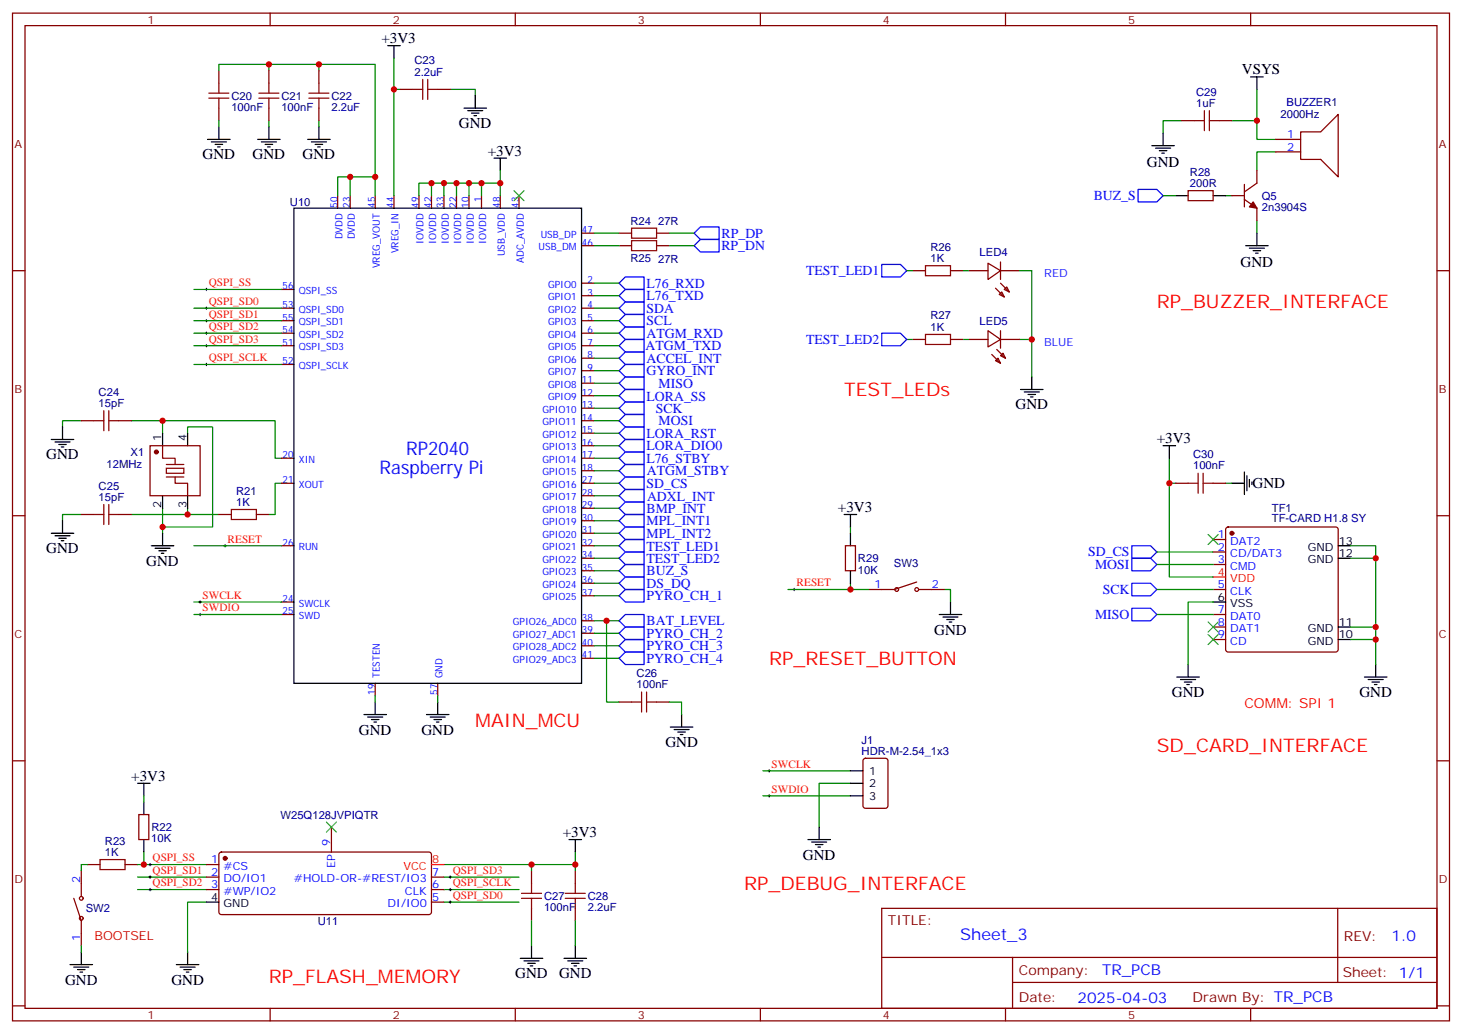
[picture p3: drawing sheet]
<svg xmlns="http://www.w3.org/2000/svg" width="412mm" height="292mm" viewBox="0 0 412 292" stroke-linecap="round" stroke-linejoin="round" font-family="sans-serif">
<g fill="none" stroke="#870000" stroke-width=".35">
<path d="M3.5 3.7h405.4v284.3h-405.4zM7.1 7.2h398.2v277.3h-398.2zM61.7 19.9v3.6M75.8 19.9v3.6M76.2 3.7v3.5M90 19.9v3.6M145.3 3.7v3.5M214.5 3.7v3.5M283.6 3.7v3.5M352.8 3.7v3.5M61.7 30.5v3.5M75.8 30.5v3.5"/>
<path d="M90 30.5v3.5M112.9 25.2h3.5M123.5 25.2h3.5M333.4 34h3.5M344 34h3.5M359.8 39.3h7.1M366.9 37.2h5.6l5-4.9v17.6l-5-4.9h-5.6zM95.2 55.2v3.5M98.8 55.2v3.5M105.8 55.2v3.5M111.1 55.2v3.5M118.2 55.2v3.5"/>
<path d="M121.7 55.2v3.5M125.2 55.2v3.5M128.8 55.2v3.5M132.3 55.2v3.5M135.8 55.2v3.5M141.1 55.2v3.5M146.4 55.2v3.5M335.1 53.8h7.1v2.8h-7.1zM347.5 55.2h3.5M351 56.3l3.5 2.4v3.6M351 52v6.4M354.5 48.2v3.5l-3.5 2.5"/>
<path d="M359.8 42.9h7.1M3.5 76.4h3.6M164 65.8h3.6M164 69.3h3.6M164 79.9h3.6M174.6 65.8h3.6M174.6 69.3h3.6M185.2 65.8h3.5M185.2 69.3h3.5M257.5 76.4h3.6M268.1 76.4h3.5M273.4 76.4h5.3"/>
<path d="M278.7 74.3l3.5 2.1-3.5 2.4zM282.2 76.4h5.3M282.2 73.9v4.9M282.2 79.9l2.5 2.5M405.3 76.4h3.6M79.4 97.5h3.5M79.4 94h3.5M79.4 81.7h3.5M79.4 90.5h3.5M79.4 87h3.5M164 97.5h3.6M164 94h3.6"/>
<path d="M164 90.5h3.6M164 87h3.6M164 83.4h3.6M257.5 95.8h3.6M268.1 95.8h3.5M273.4 95.8h5.3M278.7 93.3l3.5 2.5-3.5 2.1zM280.8 81.3l2.5 2.5M281.2 98.6l2.4 2.5M281.9 83.1l.7-.7 .7 1.4zM282.2 93.3v4.9M282.2 95.8h5.3"/>
<path d="M283.3 81.7l.7-.7 .7 1.4zM22.9 118.7h3.6M33.5 118.7h3.5M79.4 102.8h3.5M164 118.7h3.6M164 104.6h3.6M164 101.1h3.6M164 115.2h3.6M164 111.7h3.6M164 108.1h3.6M279.8 100l2.4 2.5M280.8 101.8l.7-.7 .7 1.4z"/>
<path d="M282.2 100.4l.7-.7 .7 1.4zM42.3 125.8h14.1v14.1h-14.1zM45.9 125.8v3.5h3.5v1.8M46.9 132.1h5v1.4h-5zM49.4 134.6v1.7h3.5v3.6M79.4 136.3h3.5M79.4 129.3h3.5M164 139.9h3.6M164 136.3h3.6M164 129.3h3.6M164 132.8h3.6M164 125.8h3.6"/>
<path d="M164 122.2h3.6M331.6 136.3h3.5M342.2 136.3h3.5M3.5 145.5h3.6M22.9 145.2h3.6M33.5 145.2h3.5M61.7 145.2h3.6M72.3 145.2h3.5M79.4 154h3.5M164 157.5h3.6M164 154h3.6M164 150.5h3.6"/>
<path d="M164 146.9h3.6M164 143.4h3.6M238.5 154h2.8v7h-2.8zM342.2 152.2h3.5M342.2 155.8h3.5M342.2 159.3h3.5M346 148.9l.4-.2h30.4l.5 .2 .2 .5v33.9l-.3 .5-.4 .2h-30.4l-.5-.3-.2-.4v-33.9zM405.3 145.5h3.6M79.4 173.4h3.5M79.4 169.9h3.5M164 178.7h3.6M164 175.2h3.6"/>
<path d="M164 168.1h3.6M164 164.6h3.6M164 161h3.6M258.6 164.2l-6.4 2.1h-7M259.3 166.3h7M342.2 173.4h3.5M342.2 166.3h3.5M342.2 176.9h3.5M105.8 192.8v3.5M123.5 192.8v3.5M164 185.7h3.6M164 182.2h3.6"/>
<path d="M174.6 198.1h3.6M185.2 198.1h3.5M342.2 180.4h3.5M3.5 214.7h3.6M243.7 214.2l.4-.2h5.7l.6 .4 .1 13-.5 .6-5.9 .1-.6-.5-.1-12.9zM405.3 214.7h3.6M39.2 229.8h2.8v7.1h-2.8zM93.5 233.4v7M20.8 253.5l2.1 6.3v7.1M22.9 245.7v7.1M24.7 243.9h3.5M35.3 243.9h3.5"/>
<path d="M58.2 243.9h3.5M58.2 247.5h3.5M58.2 251h3.5M62 240.6l.4-.2 58.9 .1 .4 .6-.1 16.5-.6 .5-58.8-.1-.5-.6v-16.3zM121.7 247.5h3.5M121.7 251h3.5M121.7 254.5h3.5M149.9 245.7v3.5M149.9 256.3v3.5M162.3 245.7v3.5M162.3 256.3v3.5M248.7 256.3h156.6v28.2h-156.6z"/>
<path d="M377.3 256.3v20.9M248.7 270.1h156.5M285.6 277.2h119.6M285.6 270.1v14.2M3.5 283.8h3.6M76.2 284.5v3.5M145.3 284.5v3.5M214.5 284.5v3.5M283.6 284.5v3.5M352.8 284.5v3.5M405.3 283.8h3.6"/>
<circle cx="252.9" cy="166.3" r=".53"/>
<circle cx="258.6" cy="166.3" r=".53"/>
<circle cx="22.9" cy="253.5" r=".53"/>
<circle cx="22.9" cy="259.1" r=".53"/>
</g>
<g fill="none" stroke="#000" stroke-width=".28">
<path d="M57.9 97.5h.7M57.9 94h.7M57.9 90.5h.7M57.9 87h.7M57.9 81.7h.7M58.2 81.3v.7M58.2 86.6v.7M58.2 90.1v.7M58.2 93.7v.7M58.2 97.2v.7M57.9 102.8h.7M58.2 102.5v.7"/>
<path d="M63.1 154h.8M63.5 153.6v.7M56.1 169.9h.7M56.1 173.4h.7M56.4 169.5v.7M56.4 173v.7M223.7 166.3h.7M224 166v.7M216.6 217.5h.7M217 217.1v.7M216.6 224.5h.7M217 224.2v.7"/>
<path d="M42 243.9h.7M42 247.5h.7M42 251h.7M42.3 243.6v.7M42.3 247.1v.7M42.3 250.6v.8M126.6 247.5h.8M126.6 251h.8M126.6 254.5h.8M127 247.1v.7M127 250.6v.8M127 254.2v.7"/>
</g>
<g fill="none" stroke="#008700" stroke-width=".35">
<path d="M61.7 19.9v-1.7h44.1v37M75.8 18.2v1.7M90 18.2v1.7M111.1 16.4v8.8h1.8M61.7 34v1.8M75.8 34v1.8M90 34v1.8M111.1 25.2v30M127 25.2h7.1v1.8M333.4 34h-5.3v3.6M347.5 34h7M354.5 25.2v14.1h5.3"/>
<path d="M98.8 49.9h-3.6v5.3M105.8 49.9h-7v5.3M118.2 55.2v-3.5h22.9v3.5M121.7 51.7v3.5M125.2 51.7v3.5M128.8 51.7v3.5M132.3 51.7v3.5M135.8 51.7v3.5M141.1 48.2v3.5M328.1 55.2h3.5M345.7 55.2h1.8M359.8 42.9h-5.3v5.3"/>
<path d="M167.6 69.3h7M167.6 65.8h7M167.6 79.9h7M188.7 69.3h7.1M188.7 65.8h7.1M255.8 76.4h1.7M271.6 76.4h1.8M287.5 76.4h3.5v19.4M354.5 62.3v3.5M54.7 97.5h24.7M54.7 94h24.7M54.7 90.5h24.7"/>
<path d="M54.7 87h24.7M54.7 81.7h24.7M167.6 97.5h7M167.6 94h7M167.6 90.5h7M167.6 87h7M167.6 83.4h7M255.8 95.8h1.7M271.6 95.8h1.8M287.5 95.8h3.5v10.6M22.9 118.7h-5.3v1.8M37 118.7h8.9"/>
<path d="M54.7 102.8h24.7M167.6 118.7h7M167.6 115.2h7M167.6 108.1h7M167.6 111.7h7M167.6 101.1h7M167.6 104.6h7M45.9 122.2v-3.5h31.7v10.6h1.8M52.9 122.2v-1.7h7.1v28.2h-14.1v-5.3M79.4 136.3h-1.8v8.9h-1.8M167.6 122.2h7M167.6 125.8h7"/>
<path d="M167.6 129.3h7M167.6 132.8h7M167.6 136.3h7M167.6 139.9h7M329.8 129.3v33.5h12.4M329.8 136.3h1.8M345.7 136.3h1.8M22.9 145.2h-5.3v1.7M45.9 148.7v1.8M52.9 143.4v1.8h-15.9M52.9 145.2h8.8M54.7 154h24.7"/>
<path d="M167.6 154h7M167.6 157.5h7M167.6 146.9h7M167.6 143.4h7M167.6 150.5h7M239.9 148.7v1.8M326.3 155.8h15.9M326.3 159.3h15.9M381 154h7.1v33.5M381 157.5h7.1M54.7 169.9h24.7M54.7 173.4h24.7"/>
<path d="M167.6 178.7h7M167.6 168.1h7M167.6 175.2h7M167.6 164.6h7M167.6 161h7M171.1 175.2v22.9h3.5M222.2 166.3h17.7M239.9 164.6v1.7h5.3M266.3 166.3h1.8v3.6M326.3 173.4h15.9M326.3 166.3h15.9M342.2 169.9h-7.1v17.6"/>
<path d="M381 176.9h7.1M105.8 196.3v1.8M123.5 196.3v1.8M167.6 182.2h7M167.6 185.7h7M188.7 198.1h3.6v3.5M381 180.4h7.1M215.2 217.5h24.7M40.6 224.5v1.8M215.2 224.5h24.7M239.9 221h-8.8v12.4M24.7 243.9h-1.8v1.8"/>
<path d="M38.8 243.9h1.8M38.8 247.5h19.4M38.8 251h19.4M40.6 240.4v3.5h17.6M58.2 254.5h-5.3v14.1M125.2 243.9h37.1M125.2 247.5h21.2M125.2 251h21.2M125.2 254.5h21.2M149.9 243.9v1.8M149.9 259.8v7.1M162.3 240.4v5.3"/>
<path d="M162.3 259.8v7.1M22.9 266.9v1.7"/>
</g>
<g fill="none" stroke="#000" stroke-width=".35">
<path d="M109.4 12.9h3.5M111.1 12.9v3.5M58.6 39.3h6.3M61.7 35.8v3.5M72.7 39.3h6.3M75.8 35.8v3.5M86.8 39.3h6.3M90 35.8v3.5M130.9 30.5h6.3M131.9 31.2h4.3M133 31.9h2.1M133.7 32.6h.7"/>
<path d="M134.1 27v3.5M328.1 37.6v3.5M352.8 21.7h3.5M354.5 21.7v3.5M59.6 40h4.3M60.7 40.7h2.1M61.4 41.5h.7M73.7 40h4.3M74.8 40.7h2.1M75.5 41.5h.7M82.9 58.7h81.1v134.1h-81.1zM87.8 40h4.3"/>
<path d="M88.9 40.7h2.1M89.6 41.5h.7M139.3 44.6h3.6M141.1 44.6v3.6M324.9 41.1h6.4M326 41.8h4.2M327 42.5h2.1M327.7 43.2h.7M331.6 55.2h3.5M342.2 55.2h3.5M351.4 69.3h6.3M352.4 70h4.3"/>
<path d="M353.5 70.7h2.1M354.2 71.4h.7M354.5 65.8v3.5M287.9 109.9h6.3M288.9 110.6h4.3M290 111.3h2.1M290.7 112h.7M291 106.4v3.5M14.5 124h6.3M15.5 124.7h4.3M16.6 125.4h2.1M17.3 126.1h.7"/>
<path d="M17.6 120.5v3.5M45.9 122.2v3.6M45.9 139.9v3.5M52.9 122.2v3.6M52.9 139.9v3.5M328.1 125.8h3.5M329.8 125.8v3.5M347.5 136.3h3.5M351 133.2v6.3M351.7 134.2v4.3M352.4 135.3v2.1M353.1 136v.7"/>
<path d="M14.5 150.5h6.3M15.5 151.2h4.3M16.6 151.9h2.1M17.3 152.6h.7M17.6 146.9v3.6M42.7 154h6.3M43.7 154.7h4.3M44.8 155.4h2.1M45.5 156.1h.7M45.9 150.5v3.5M238.1 145.2h3.6M239.9 145.2v3.5"/>
<path d="M239.9 150.5v3.5M377.5 154h3.5M377.5 157.5h3.5M239.9 161v3.6M264.9 173.4h6.4M266 174.1h4.2M267.1 174.8h2.1M267.8 175.5h.7M268.1 169.9v3.5M342.2 169.9h3.5M377.5 176.9h3.5M105.8 198.1v3.5"/>
<path d="M123.5 198.1v3.5M332 191h6.3M333 191.7h4.3M334.1 192.4h2.1M334.8 193.1h.7M335.1 187.5v3.5M377.5 180.4h3.5M384.9 191h6.3M385.9 191.7h4.3M387 192.4h2.1M387.7 193.1h.7M388.1 187.5v3.5"/>
<path d="M102.7 201.6h6.3M103.7 202.3h4.2M104.8 203h2.1M105.5 203.7h.7M120.3 201.6h6.3M121.4 202.3h4.2M122.4 203h2.1M123.1 203.7h.7M189.1 205.1h6.3M190.1 205.8h4.3M191.2 206.6h2.1M191.9 207.3h.7"/>
<path d="M192.3 201.6v3.5M239.9 217.5h3.5M38.8 221h3.5M40.6 221v3.5M40.6 226.3v3.5M40.6 236.9v3.5M160.5 236.9h3.5M162.3 236.9v3.5M227.9 236.9h6.3M229 237.6h4.2M230 238.3h2.1M230.7 239h.7"/>
<path d="M231.1 233.4v3.5M239.9 224.5h3.5M239.9 221h3.5M58.2 254.5h3.5M19.8 272.2h6.3M20.8 272.9h4.2M21.9 273.6h2.1M22.6 274.3h.7M22.9 268.6v3.6M49.7 272.2h6.4M50.8 272.9h4.2M51.9 273.6h2.1"/>
<path d="M52.6 274.3h.7M52.9 268.6v3.6M146.8 270.4h6.3M147.8 271.1h4.2M148.9 271.8h2.1M149.6 272.5h.7M149.9 266.9v3.5M159.1 270.4h6.4M160.2 271.1h4.2M161.2 271.8h2.1M161.9 272.5h.7M162.3 266.9v3.5"/>
</g>
<g fill="none" stroke="#a10000" stroke-width=".35">
<path d="M58.9 27.7h5.7M58.9 26.3h5.7M61.7 23.5v2.8M61.7 27.7v2.8M73 27.7h5.7M73 26.3h5.7M75.8 23.5v2.8M75.8 27.7v2.8M87.1 27.7h5.7M87.1 26.3h5.7M90 23.5v2.8M90 27.7v2.8"/>
<path d="M116.4 25.2h2.8M119.2 22.4v5.6M120.6 25.2h2.9M120.6 22.4v5.6M336.9 34h2.8M339.7 31.2v5.7M341.1 31.2v5.7M341.1 34h2.9M178.2 67.9h7v2.8h-7zM178.2 64.4h7v2.8h-7zM261.1 75h7v2.8h-7zM261.1 94.4h7v2.8h-7z"/>
<path d="M26.5 118.7h2.8M29.3 115.9v5.6M30.7 115.9v5.6M30.7 118.7h2.8M335.1 136.3h2.9M338 133.5v5.7M339.4 133.5v5.7M339.4 136.3h2.8M26.5 145.2h2.8M29.3 142.3v5.7M30.7 145.2h2.8M30.7 142.3v5.7"/>
<path d="M65.3 143.8h7v2.8h-7zM178.2 198.1h2.8M181 195.3v5.6M182.4 195.3v5.6M182.4 198.1h2.8M28.2 242.5h7.1v2.9h-7.1zM147.1 253.5h5.7M147.1 252.1h5.7M149.9 249.2v2.9M149.9 253.5v2.8M159.5 253.5h5.6M159.5 252.1h5.6"/>
<path d="M162.3 249.2v2.9M162.3 253.5v2.8"/>
</g>
<g fill="#870000" stroke="#870000" stroke-width=".35">
<path d="M353.5 57l1 1.7-2.1-.3z"/>
<circle cx="44.1" cy="127.5" r=".53"/>
<circle cx="63.5" cy="242.2" r=".53"/>
<circle cx="347.5" cy="150.5" r=".53"/>
</g>
<path d="M46.9 131.1h5M46.9 134.6h5" fill="none" stroke="#871200" stroke-width=".35"/>
<path d="M145 53.8l2.8 2.8M147.8 53.8l-2.8 2.8M340.8 150.8l2.8 2.8M343.6 150.8l-2.8 2.8M340.8 175.5l2.8 2.8M340.8 179l2.8 2.9M343.6 175.5l-2.8 2.8M343.6 179l-2.8 2.9M92.1 232l2.8 2.8M94.9 232l-2.8 2.8" fill="none" stroke="#3c3" stroke-width=".35"/>
<g fill="none" stroke="#00f" stroke-width=".35">
<path d="M321 53.4h5.3l1.8 1.8-1.8 1.8h-5.3zM174.6 79.9l1.8-1.8h5.3v3.6h-5.3zM195.8 69.3l1.8-1.7h5.2v3.5h-5.2zM195.8 65.8l1.8-1.8h5.2v3.6h-5.2zM248.7 74.6h5.3l1.8 1.8-1.8 1.7h-5.3zM174.6 90.5l1.8-1.8h5.3v3.6h-5.3zM174.6 87l1.8-1.8h5.3v3.5h-5.3zM174.6 83.4l1.8-1.7h5.3v3.5h-5.3zM174.6 97.5l1.8-1.7h5.3v3.5h-5.3zM174.6 94l1.8-1.7h5.3v3.5h-5.3zM248.7 94h5.3l1.8 1.8-1.8 1.7h-5.3zM174.6 108.1l1.8-1.7h5.3v3.5h-5.3z"/>
<path d="M174.6 118.7l1.8-1.8h5.3v3.6h-5.3zM174.6 115.2l1.8-1.8h5.3v3.5h-5.3zM174.6 111.7l1.8-1.8h5.3v3.5h-5.3zM174.6 104.6l1.8-1.8h5.3v3.6h-5.3zM174.6 101.1l1.8-1.8h5.3v3.5h-5.3zM174.6 136.3l1.8-1.7h5.3v3.5h-5.3zM174.6 122.2l1.8-1.7h5.3v3.5h-5.3zM174.6 125.8l1.8-1.8h5.3v3.5h-5.3zM174.6 129.3l1.8-1.8h5.3v3.6h-5.3zM174.6 132.8l1.8-1.7h5.3v3.5h-5.3zM174.6 139.9l1.8-1.8h5.3v3.5h-5.3zM174.6 154l1.8-1.8h5.3v3.6h-5.3z"/>
<path d="M174.6 143.4l1.8-1.8h5.3v3.6h-5.3zM174.6 146.9l1.8-1.7h5.3v3.5h-5.3zM174.6 157.5l1.8-1.7h5.3v3.5h-5.3zM174.6 150.5l1.8-1.8h5.3v3.5h-5.3zM319.3 154h5.3l1.7 1.8-1.7 1.7h-5.3zM319.3 157.5h5.3l1.7 1.8-1.7 1.7h-5.3zM174.6 161l1.8-1.7h5.3v3.5h-5.3zM174.6 168.1l1.8-1.8h5.3v3.6h-5.3zM174.6 178.7l1.8-1.8h5.3v3.5h-5.3zM174.6 164.6l1.8-1.8h5.3v3.5h-5.3zM174.6 175.2l1.8-1.8h5.3v3.5h-5.3zM319.3 164.6h5.3l1.7 1.7-1.7 1.8h-5.3z"/>
<path d="M319.3 171.6h5.3l1.7 1.8-1.7 1.8h-5.3zM174.6 182.2l1.8-1.8h5.3v3.6h-5.3zM174.6 185.7l1.8-1.7h5.3v3.5h-5.3z"/>
</g>
<path d="M342.2 162.8h3.5M121.7 243.9h3.5" fill="none" stroke="#f00" stroke-width=".35"/>
<g fill="#c00">
<circle cx="52.9" cy="145.2" r=".88"/>
<circle cx="45.9" cy="118.7" r=".88"/>
<circle cx="45.9" cy="148.7" r=".88"/>
<circle cx="239.9" cy="166.3" r=".88"/>
<circle cx="98.8" cy="49.9" r=".88"/>
<circle cx="105.8" cy="49.9" r=".88"/>
<circle cx="75.8" cy="18.2" r=".88"/>
<circle cx="90" cy="18.2" r=".88"/>
<circle cx="111.1" cy="25.2" r=".88"/>
<circle cx="135.8" cy="51.7" r=".88"/>
<circle cx="132.3" cy="51.7" r=".88"/>
<circle cx="128.8" cy="51.7" r=".88"/>
<circle cx="125.2" cy="51.7" r=".88"/>
<circle cx="121.7" cy="51.7" r=".88"/>
<circle cx="141.1" cy="51.7" r=".88"/>
<circle cx="354.5" cy="34" r=".88"/>
<circle cx="149.9" cy="243.9" r=".88"/>
<circle cx="40.6" cy="243.9" r=".88"/>
<circle cx="162.3" cy="243.9" r=".88"/>
<circle cx="329.8" cy="136.3" r=".88"/>
<circle cx="388.1" cy="180.4" r=".88"/>
<circle cx="388.1" cy="176.9" r=".88"/>
<circle cx="388.1" cy="157.5" r=".88"/>
<circle cx="291" cy="95.8" r=".88"/>
<circle cx="171.1" cy="175.2" r=".88"/>
</g>
<g font-size="5.3" fill="#f00">
<text x="326.3" y="87">RP_BUZZER_INTERFACE</text>
<text x="238.1" y="111.7">TEST_LEDs</text>
<text x="217" y="187.5">RP_RESET_BUTTON</text>
<text x="134.1" y="205.1">MAIN_MCU</text>
<text x="326.3" y="212.2">SD_CARD_INTERFACE</text>
<text x="209.9" y="251">RP_DEBUG_INTERFACE</text>
<text x="75.8" y="277.5">RP_FLASH_MEMORY</text>
</g>
<g font-size="5.3" fill="#00f">
<text x="114.6" y="128.4">RP2040</text>
<text x="107.1" y="133.7">Raspberry Pi</text>
</g>
<text font-size="4.6" fill="#00f" x="270.8" y="265.3">Sheet_3</text>
<g font-size="4.2">
<text x="107.6" y="12.2">+3V3</text>
<text x="350.3" y="21">VSYS</text>
<text x="129.5" y="36.2">GND</text>
<text x="57.1" y="45">GND</text>
<text x="71.3" y="45">GND</text>
<text x="85.4" y="45">GND</text>
<text x="137.6" y="43.9">+3V3</text>
<text x="323.5" y="47.2">GND</text>
<text x="350" y="75.4">GND</text>
<text x="286.5" y="115.5">GND</text>
<text x="326.3" y="125.1">+3V3</text>
<text x="13.1" y="129.6">GND</text>
<text x="353.3" y="137.8">GND</text>
<text x="236.4" y="144.5">+3V3</text>
<text x="13.1" y="156.1">GND</text>
<text x="41.3" y="159.6">GND</text>
<text x="263.5" y="179">GND</text>
<text x="330.6" y="196.7">GND</text>
<text x="383.5" y="196.7">GND</text>
<text x="101.2" y="207.3">GND</text>
<text x="118.9" y="207.3">GND</text>
<text x="187.7" y="210.8">GND</text>
<text x="37" y="220.3">+3V3</text>
<text x="158.7" y="236.2">+3V3</text>
<text x="226.5" y="242.5">GND</text>
<text x="18.3" y="277.8">GND</text>
<text x="48.3" y="277.8">GND</text>
<text x="145.3" y="276">GND</text>
<text x="157.7" y="276">GND</text>
</g>
<g font-size="4.2" fill="#00f">
<text x="392.5" y="265.6">1.0</text>
<text x="310.9" y="275.1">TR_PCB</text>
<text x="304" y="282.9">2025-04-03</text>
</g>
<g font-size="3.9" fill="#00f">
<text x="308.5" y="56.5">BUZ_S</text>
<text x="203.5" y="70.6">RP_DN</text>
<text x="203.6" y="67.2">RP_DP</text>
<text x="227.4" y="77.6">TEST_LED1</text>
<text x="182.4" y="81.1">L76_RXD</text>
<text x="182.4" y="88.3">SDA</text>
<text x="182.4" y="84.7">L76_TXD</text>
<text x="182.4" y="91.8">SCL</text>
<text x="182.4" y="95.3">ATGM_RXD</text>
<text x="182.1" y="98.8">ATGM_TXD</text>
<text x="227.4" y="97">TEST_LED2</text>
<text x="182.4" y="105.9">GYRO_INT</text>
<text x="182.4" y="102.4">ACCEL_INT</text>
<text x="182.4" y="113">LORA_SS</text>
<text x="185.8" y="109.4">MISO</text>
<text x="185" y="116.5">SCK</text>
<text x="182.4" y="123.5">LORA_RST</text>
<text x="185.8" y="120">MOSI</text>
<text x="182.3" y="130.7">L76_STBY</text>
<text x="182.4" y="127.1">LORA_DIO0</text>
<text x="182.4" y="137.7">SD_CS</text>
<text x="182.5" y="134">ATGM_STBY</text>
<text x="182.5" y="141.3">ADXL_INT</text>
<text x="182.4" y="144.7">BMP_INT</text>
<text x="182.4" y="148.2">MPL_INT1</text>
<text x="182.4" y="155.4">TEST_LED1</text>
<text x="182.4" y="151.7">MPL_INT2</text>
<text x="182.4" y="158.8">TEST_LED2</text>
<text x="307" y="157">SD_CS</text>
<text x="308.9" y="160.5">MOSI</text>
<text x="182.4" y="162.4">BUZ_S</text>
<text x="182.4" y="165.9">DS_DQ</text>
<text x="311.1" y="167.6">SCK</text>
<text x="182.4" y="169.4">PYRO_CH_1</text>
<text x="182.4" y="180">PYRO_CH_2</text>
<text x="182.4" y="176.4">BAT_LEVEL</text>
<text x="308.9" y="174.6">MISO</text>
<text x="182.4" y="183.5">PYRO_CH_3</text>
<text x="182.4" y="187">PYRO_CH_4</text>
</g>
<text font-size="3.9" fill="#f00" x="351" y="199.8">COMM: SPI 1</text>
<g font-size="3.9" fill="#800">
<text x="250.5" y="260.9">TITLE:</text>
<text x="379.1" y="265.6">REV:</text>
<text x="287.4" y="275.1">Company:</text>
<text x="378.7" y="275.7">Sheet: 1/1</text>
<text x="287.4" y="282.8">Date:</text>
<text x="336.4" y="282.8">Drawn By: TR_PCB</text>
</g>
<text font-size="3.5" fill="#c00" x="26.6" y="265.2">BOOTSEL</text>
<g font-size="3.2" fill="#800">
<text x="41.6" y="6.7">1</text>
<text x="110.8" y="6.7">2</text>
<text x="179.9" y="6.7">3</text>
<text x="249.1" y="6.7">4</text>
<text x="318.2" y="6.7">5</text>
<text x="4.1" y="41.8">A</text>
<text x="405.9" y="41.8">A</text>
<text x="4.1" y="110.9">B</text>
<text x="405.9" y="110.9">B</text>
<text x="4.1" y="180.1">C</text>
<text x="405.9" y="180.1">C</text>
<text x="4.1" y="249.2">D</text>
<text x="405.9" y="249.2">D</text>
<text x="41.6" y="287.5">1</text>
<text x="110.8" y="287.5">2</text>
<text x="179.9" y="287.5">3</text>
<text x="249.1" y="287.5">4</text>
<text x="318.2" y="287.5">5</text>
</g>
<g font-size="3.2" fill="#000080">
<text x="116.9" y="21.3">2.2uF</text>
<text x="116.9" y="18.2">C23</text>
<text x="65.3" y="28.1">C20</text>
<text x="79.4" y="28.1">C21</text>
<text x="93.5" y="28.2">C22</text>
<text x="337.4" y="27">C29</text>
<text x="362.9" y="29.9">BUZZER1</text>
<text x="65.3" y="31.3">100nF</text>
<text x="79.4" y="31.3">100nF</text>
<text x="93.5" y="31.3">2.2uF</text>
<text x="337.4" y="30.2">1uF</text>
<text x="361.2" y="33.4">2000Hz</text>
<text x="335.6" y="52.7">200R</text>
<text x="335.7" y="49.5">R28</text>
<text x="81.8" y="58.1">U10</text>
<text x="356" y="59.6">2n3904S</text>
<text x="356" y="56.4">Q5</text>
<text x="177.8" y="63.4">R24</text>
<text x="185.6" y="63.5">27R</text>
<text x="262.5" y="70.7">R26</text>
<text x="177.8" y="74">R25</text>
<text x="185.6" y="74.1">27R</text>
<text x="262.5" y="73.9">1K</text>
<text x="276.3" y="72.2">LED4</text>
<text x="262.5" y="93.3">1K</text>
<text x="262.5" y="90.1">R27</text>
<text x="276.3" y="91.6">LED5</text>
<text x="27.8" y="111.8">C24</text>
<text x="27.8" y="114.8">15pF</text>
<text x="36.8" y="128.7">X1</text>
<text x="336.6" y="129.3">C30</text>
<text x="30.1" y="132.2">12MHz</text>
<text x="336.6" y="132.5">100nF</text>
<text x="27.8" y="141.3">15pF</text>
<text x="27.8" y="138.3">C25</text>
<text x="66.6" y="142.7">1K</text>
<text x="66.6" y="139.7">R21</text>
<text x="358.7" y="147.4">TF-CARD H1.8 SY</text>
<text x="358.7" y="144.4">TF1</text>
<text x="242" y="161.8">10K</text>
<text x="242" y="158.6">R29</text>
<text x="252.2" y="160">SW3</text>
<text x="179.6" y="191">C26</text>
<text x="179.6" y="194.2">100nF</text>
<text x="243" y="209.9">J1</text>
<text x="243" y="212.9">HDR-M-2.54_1x3</text>
<text x="79.1" y="231">W25Q128JVPIQTR</text>
<text x="29.6" y="238.4">R23</text>
<text x="42.7" y="237.7">10K</text>
<text x="42.7" y="234.4">R22</text>
<text x="29.6" y="241.5">1K</text>
<text x="24.2" y="257.4">SW2</text>
<text x="153.5" y="257.1">100nF</text>
<text x="153.5" y="253.9">C27</text>
<text x="165.8" y="257.1">2.2uF</text>
<text x="165.8" y="253.9">C28</text>
<text x="89.6" y="261.1">U11</text>
</g>
<g font-size="3.2" fill="#00f">
<text x="363.1" y="39">1</text>
<text x="363.1" y="42.5">2</text>
<text x="343.5" y="151.9">1</text>
<text x="343.5" y="155.4">2</text>
<text x="347" y="153.6">DAT2</text>
<text x="343.5" y="158.9">3</text>
<text x="347" y="157.2">CD/DAT3</text>
<text x="347" y="160.7">CMD</text>
<text x="246.7" y="166">1</text>
<text x="262.8" y="166">2</text>
<text x="343.5" y="166">5</text>
<text x="347" y="167.7">CLK</text>
<text x="343.5" y="173">7</text>
<text x="343.5" y="176.6">8</text>
<text x="347" y="174.8">DAT0</text>
<text x="347" y="178.3">DAT1</text>
<text x="343.5" y="180.1">9</text>
<text x="347" y="181.9">CD</text>
<text x="93.1" y="238.7" transform="rotate(-90 93.1 238.7)">9</text>
<text x="59.5" y="243.6">1</text>
<text x="63" y="245.4">#CS</text>
<text x="94.5" y="245" transform="rotate(-90 94.5 245)">EP</text>
<text x="22.6" y="249.2" transform="rotate(-90 22.6 249.2)">2</text>
<text x="59.5" y="247.1">2</text>
<text x="59.5" y="250.6">3</text>
<text x="63" y="248.9">DO/IO1</text>
<text x="82.9" y="248.9">#HOLD-OR-#REST/IO3</text>
<text x="121.9" y="250.6">6</text>
<text x="121.9" y="247.1">7</text>
<text x="63" y="252.4">#WP/IO2</text>
<text x="109.3" y="255.9">DI/IO0</text>
<text x="114.2" y="252.4">CLK</text>
<text x="121.9" y="254.2">5</text>
<text x="22.6" y="265.4" transform="rotate(-90 22.6 265.4)">1</text>
</g>
<g font-size="3.2" fill="#f30">
<text x="58.9" y="80.8">QSPI_SS</text>
<text x="58.9" y="89.6">QSPI_SD1</text>
<text x="58.9" y="86.1">QSPI_SD0</text>
<text x="58.9" y="93.1">QSPI_SD2</text>
<text x="58.9" y="102">QSPI_SCLK</text>
<text x="58.9" y="96.7">QSPI_SD3</text>
<text x="64.2" y="153.1">RESET</text>
<text x="224.7" y="165.5">RESET</text>
<text x="57.1" y="169">SWCLK</text>
<text x="57.1" y="172.5">SWDIO</text>
<text x="217.7" y="216.6">SWCLK</text>
<text x="217.7" y="223.7">SWDIO</text>
<text x="43" y="243.1">QSPI_SS</text>
<text x="43" y="246.6">QSPI_SD1</text>
<text x="43" y="250.1">QSPI_SD2</text>
<text x="127.7" y="250.1">QSPI_SCLK</text>
<text x="127.7" y="246.6">QSPI_SD3</text>
<text x="127.7" y="253.6">QSPI_SD0</text>
</g>
<g font-size="3.2" fill="#03f">
<text x="294.6" y="78.1">RED</text>
<text x="294.6" y="97.5">BLUE</text>
</g>
<g font-size="3.2">
<text x="45.5" y="124.4" transform="rotate(-90 45.5 124.4)">1</text>
<text x="52.6" y="124.4" transform="rotate(-90 52.6 124.4)">4</text>
<text x="45.5" y="143.3" transform="rotate(-90 45.5 143.3)">2</text>
<text x="52.6" y="143.3" transform="rotate(-90 52.6 143.3)">3</text>
<text x="368.9" y="155.4">GND</text>
<text x="377.6" y="153.6">13</text>
<text x="368.9" y="158.9">GND</text>
<text x="377.6" y="157.2">12</text>
<text x="343.5" y="169.5">6</text>
<text x="347" y="171.3">VSS</text>
<text x="368.9" y="178.3">GND</text>
<text x="377.6" y="176.6">11</text>
<text x="368.9" y="181.9">GND</text>
<text x="377.6" y="180.1">10</text>
<text x="245.2" y="218.5">1</text>
<text x="245.2" y="225.6">3</text>
<text x="245.2" y="222.1">2</text>
<text x="59.5" y="254.2">4</text>
<text x="63" y="255.9">GND</text>
</g>
<g font-size="3.2" fill="#f00">
<text x="343.5" y="162.5">4</text>
<text x="347" y="164.2">VDD</text>
<text x="113.8" y="245.4">VCC</text>
<text x="121.9" y="243.6">8</text>
</g>
<g font-size="2.8" fill="#00f">
<text x="95.2" y="58.6" transform="rotate(-90 95.2 58.6)">50</text>
<text x="98.7" y="58.6" transform="rotate(-90 98.7 58.6)">23</text>
<text x="105.8" y="58.6" transform="rotate(-90 105.8 58.6)">45</text>
<text x="111.1" y="58.6" transform="rotate(-90 111.1 58.6)">44</text>
<text x="118.1" y="58.6" transform="rotate(-90 118.1 58.6)">49</text>
<text x="121.7" y="58.6" transform="rotate(-90 121.7 58.6)">42</text>
<text x="125.2" y="58.6" transform="rotate(-90 125.2 58.6)">33</text>
<text x="128.7" y="58.6" transform="rotate(-90 128.7 58.6)">22</text>
<text x="132.3" y="58.6" transform="rotate(-90 132.3 58.6)">10</text>
<text x="135.8" y="57.1" transform="rotate(-90 135.8 57.1)">1</text>
<text x="141.1" y="58.6" transform="rotate(-90 141.1 58.6)">48</text>
<text x="146.4" y="58.6" transform="rotate(-90 146.4 58.6)">43</text>
<text x="164.1" y="65.8">47</text>
<text x="96.6" y="67.6" transform="rotate(-90 96.6 67.6)">DVDD</text>
<text x="100.1" y="67.6" transform="rotate(-90 100.1 67.6)">DVDD</text>
<text x="112.4" y="71.5" transform="rotate(-90 112.4 71.5)">VREG_IN</text>
<text x="119.5" y="68.7" transform="rotate(-90 119.5 68.7)">IOVDD</text>
<text x="123" y="68.7" transform="rotate(-90 123 68.7)">IOVDD</text>
<text x="126.6" y="68.7" transform="rotate(-90 126.6 68.7)">IOVDD</text>
<text x="130.1" y="68.7" transform="rotate(-90 130.1 68.7)">IOVDD</text>
<text x="133.6" y="68.7" transform="rotate(-90 133.6 68.7)">IOVDD</text>
<text x="137.1" y="68.7" transform="rotate(-90 137.1 68.7)">IOVDD</text>
<text x="151.9" y="70.6">USB_DM</text>
<text x="152.5" y="67.1">USB_DP</text>
<text x="164.1" y="69.3">46</text>
<text x="107.2" y="75.8" transform="rotate(-90 107.2 75.8)">VREG_VOUT</text>
<text x="142.4" y="72.3" transform="rotate(-90 142.4 72.3)">USB_VDD</text>
<text x="147.7" y="74.2" transform="rotate(-90 147.7 74.2)">ADC_AVDD</text>
<text x="79.7" y="81.6">56</text>
<text x="84.3" y="83">QSPI_SS</text>
<text x="154.6" y="81.2">GPIO0</text>
<text x="165.7" y="83.4">3</text>
<text x="165.7" y="79.9">2</text>
<text x="79.7" y="86.9">53</text>
<text x="84.3" y="88.3">QSPI_SD0</text>
<text x="154.6" y="88.3">GPIO2</text>
<text x="154.6" y="84.8">GPIO1</text>
<text x="165.7" y="86.9">4</text>
<text x="79.7" y="90.5">55</text>
<text x="79.7" y="94">54</text>
<text x="84.3" y="91.8">QSPI_SD1</text>
<text x="84.3" y="95.3">QSPI_SD2</text>
<text x="154.6" y="95.3">GPIO4</text>
<text x="154.6" y="91.8">GPIO3</text>
<text x="165.7" y="94">6</text>
<text x="165.7" y="90.5">5</text>
<text x="79.7" y="97.5">51</text>
<text x="84.3" y="98.9">QSPI_SD3</text>
<text x="154.6" y="98.9">GPIO5</text>
<text x="165.7" y="101">8</text>
<text x="165.7" y="97.5">7</text>
<text x="79.7" y="102.8">52</text>
<text x="84.3" y="104.2">QSPI_SCLK</text>
<text x="154.6" y="105.9">GPIO7</text>
<text x="154.6" y="102.4">GPIO6</text>
<text x="165.7" y="104.6">9</text>
<text x="154.6" y="113">GPIO9</text>
<text x="154.6" y="109.4">GPIO8</text>
<text x="164.1" y="111.6">12</text>
<text x="164.1" y="108.1">11</text>
<text x="153.1" y="116.5">GPIO10</text>
<text x="164.1" y="118.7">14</text>
<text x="164.1" y="115.1">13</text>
<text x="153.1" y="123.6">GPIO12</text>
<text x="153.1" y="120">GPIO11</text>
<text x="164.1" y="125.7">16</text>
<text x="164.1" y="122.2">15</text>
<text x="79.7" y="129.3">20</text>
<text x="84.3" y="130.6">XIN</text>
<text x="153.1" y="130.6">GPIO14</text>
<text x="153.1" y="127.1">GPIO13</text>
<text x="164.1" y="129.3">17</text>
<text x="79.7" y="136.3">21</text>
<text x="84.3" y="137.7">XOUT</text>
<text x="153.1" y="137.7">GPIO16</text>
<text x="153.1" y="134.1">GPIO15</text>
<text x="164.1" y="136.3">27</text>
<text x="164.1" y="132.8">18</text>
<text x="153.1" y="141.2">GPIO17</text>
<text x="164.1" y="143.4">29</text>
<text x="164.1" y="139.8">28</text>
<text x="153.1" y="148.3">GPIO19</text>
<text x="153.1" y="144.7">GPIO18</text>
<text x="164.1" y="146.9">30</text>
<text x="79.7" y="154">26</text>
<text x="84.3" y="155.3">RUN</text>
<text x="153.1" y="155.3">GPIO21</text>
<text x="153.1" y="151.8">GPIO20</text>
<text x="164.1" y="154">32</text>
<text x="164.1" y="150.4">31</text>
<text x="153.1" y="158.8">GPIO22</text>
<text x="164.1" y="161">35</text>
<text x="164.1" y="157.5">34</text>
<text x="153.1" y="165.9">GPIO24</text>
<text x="153.1" y="162.4">GPIO23</text>
<text x="164.1" y="164.5">36</text>
<text x="79.7" y="173.4">25</text>
<text x="79.7" y="169.8">24</text>
<text x="84.3" y="171.2">SWCLK</text>
<text x="153.1" y="169.4">GPIO25</text>
<text x="164.1" y="168.1">37</text>
<text x="84.3" y="174.7">SWD</text>
<text x="144.7" y="176.5">GPIO26_ADC0</text>
<text x="164.1" y="178.6">39</text>
<text x="164.1" y="175.1">38</text>
<text x="144.7" y="183.5">GPIO28_ADC2</text>
<text x="144.7" y="180">GPIO27_ADC1</text>
<text x="164.1" y="185.7">41</text>
<text x="164.1" y="182.2">40</text>
<text x="107.2" y="191.4" transform="rotate(-90 107.2 191.4)">TESTEN</text>
<text x="124.8" y="191.4" transform="rotate(-90 124.8 191.4)">GND</text>
<text x="144.7" y="187.1">GPIO29_ADC3</text>
<text x="105.8" y="196" transform="rotate(-90 105.8 196)">19</text>
<text x="123.4" y="196" transform="rotate(-90 123.4 196)">57</text>
</g>
</svg>
